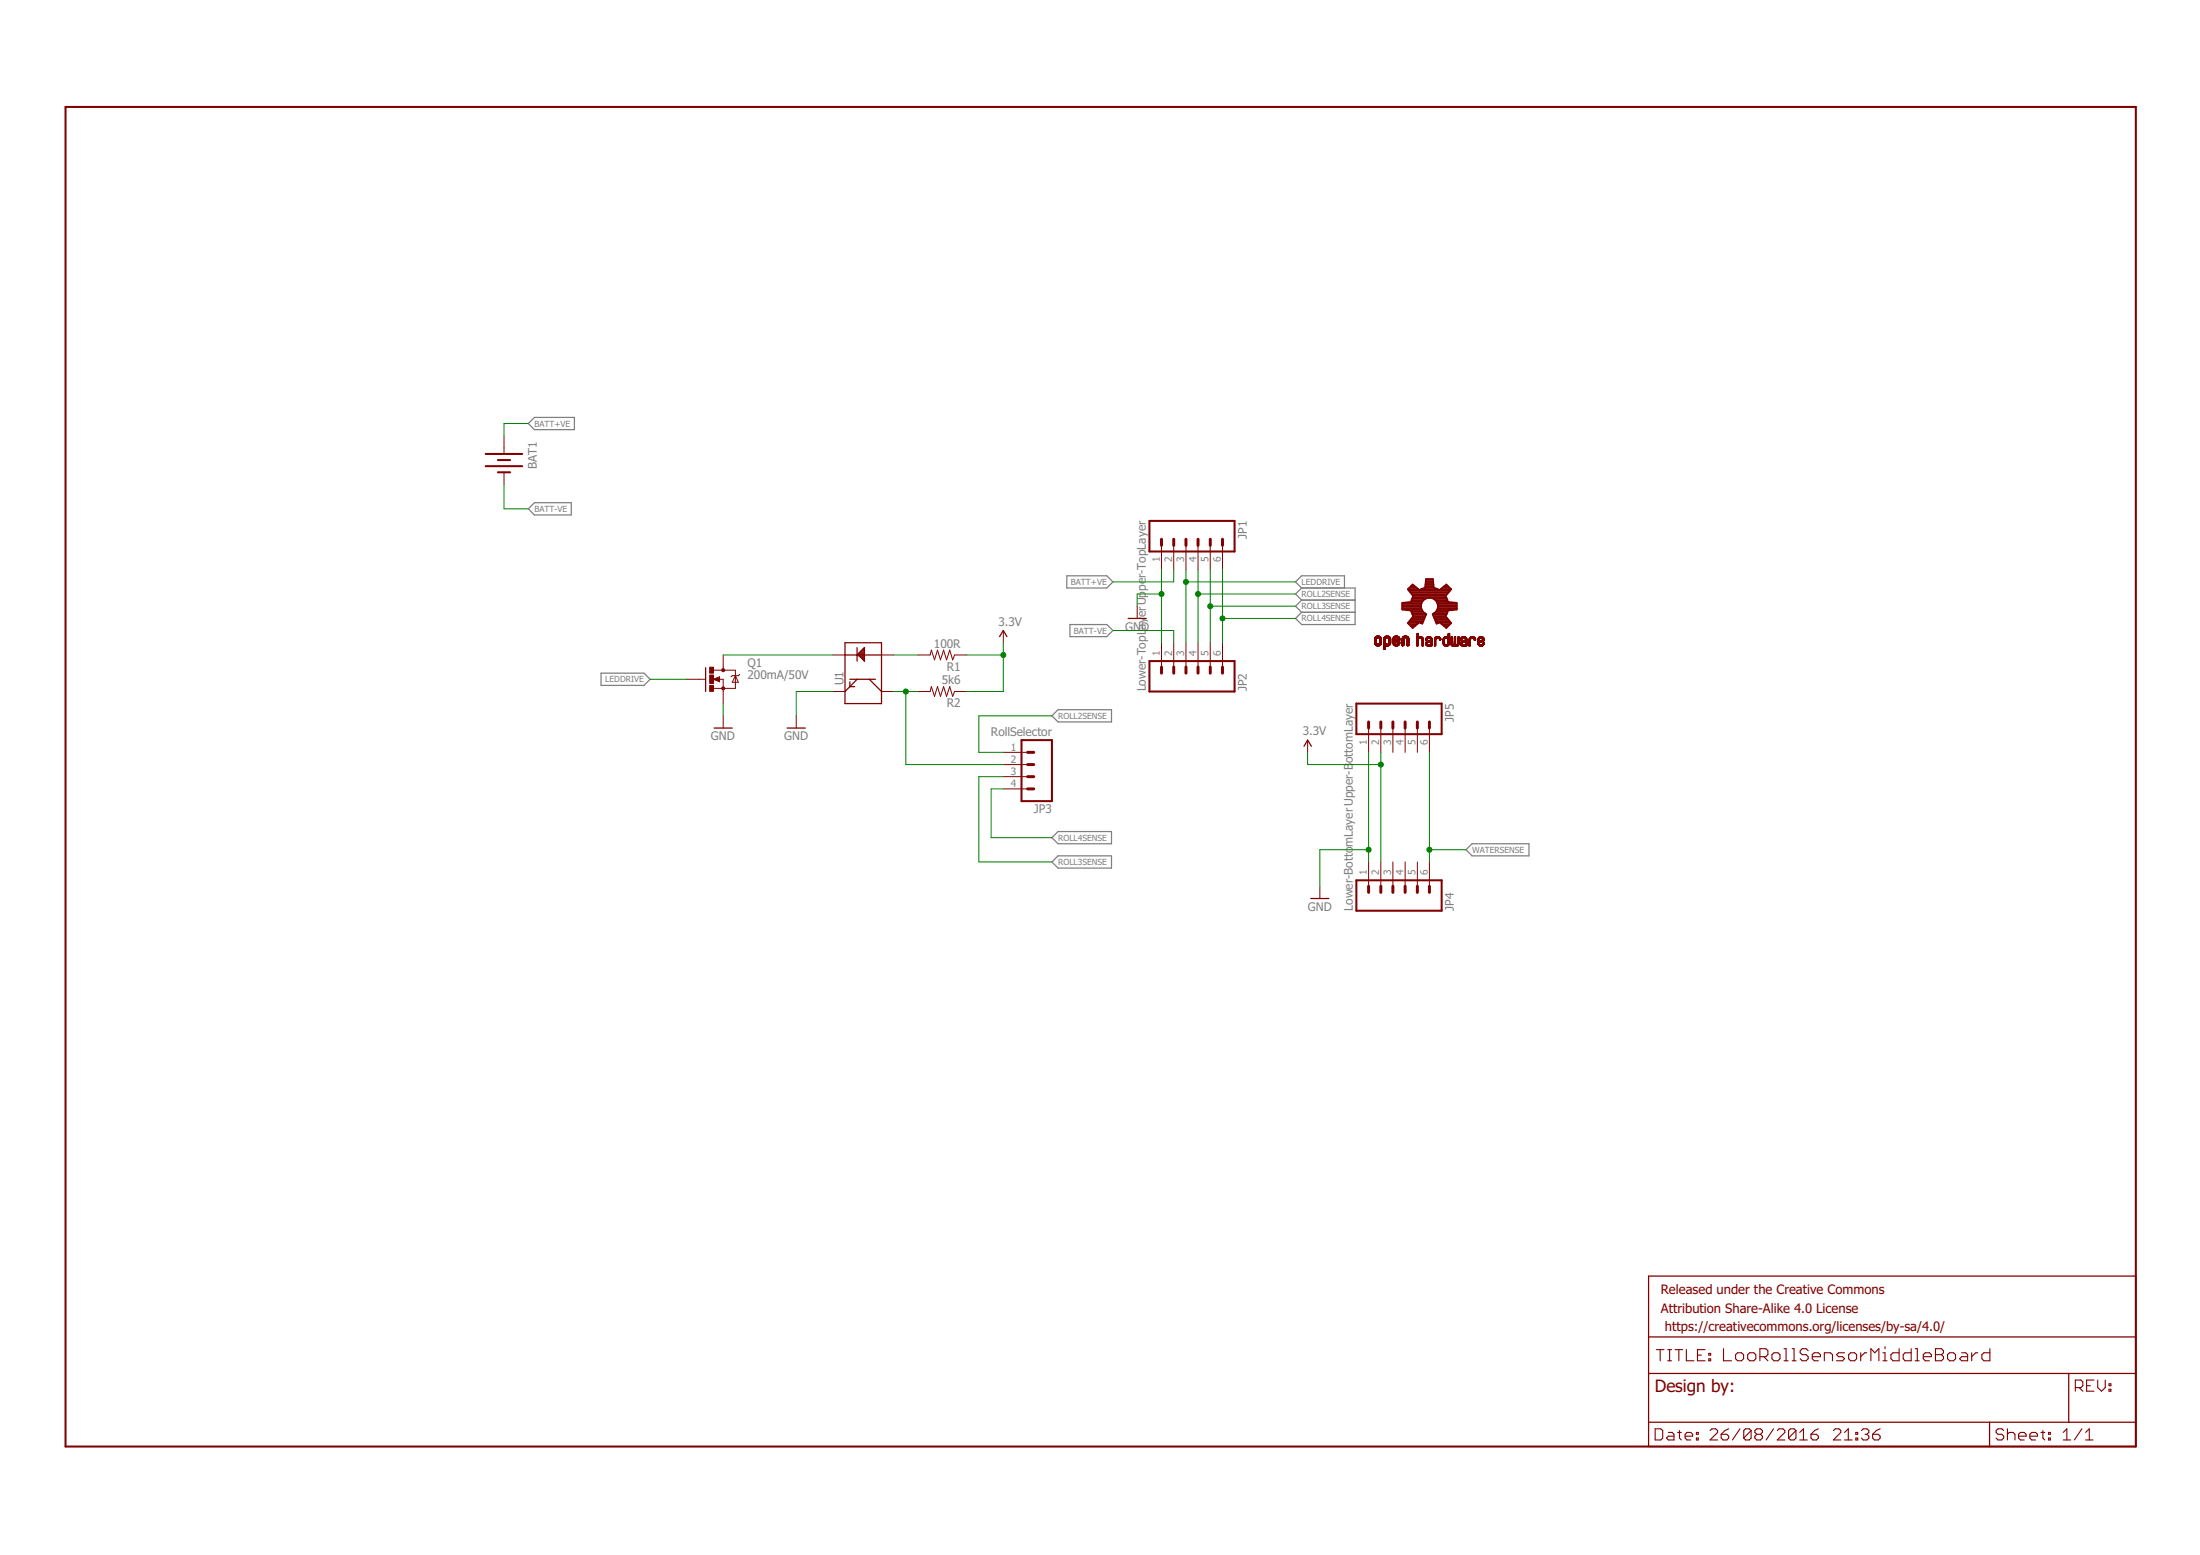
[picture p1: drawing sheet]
<svg xmlns="http://www.w3.org/2000/svg" width="297mm" height="210mm" viewBox="0 0 297 210" stroke-linecap="round" stroke-linejoin="round" font-family="sans-serif">
<g fill="none" stroke="#808080" stroke-width=".17">
<path d="M71.3 57.2l.9-.9h5.4v1.7h-5.4zM71.3 68.7l.9-.8h4.9v1.6h-4.9zM144 77.7h5.4l.9 .8-.9 .9h-5.4zM175.7 79.4h7.3v4.9h-7.3l-.8-.8 .8-.8M175.7 79.4l-.8-.9 .8-.8h5.8v1.7M175.7 79.4l-.8 .8 .8 .8M81.2 90.9h5.8l.8 .8-.8 .8h-5.8zM142 96.6l.9-.8h7.2v1.7h-7.2zM144.5 84.3h4.9l.9 .8-.9 .8h-4.9zM175.7 82.7h7.3M175.7 81h7.3M175.7 81l-.8 .8 .8 .9"/>
<path d="M142 113.1l.9-.9h7.2v1.7h-7.2zM142 116.4l.9-.9h7.2v1.7h-7.2zM197.9 114.7l.9-.8h7.6v1.6h-7.6z"/>
</g>
<g fill="none" stroke="#800000" stroke-width=".14">
<path d="M68.1 58.8v2.3M68.1 63.8v1.6M156.8 73.6v3.3M158.5 73.6v3.3M160.1 73.6v3.3M161.8 73.6v3.3M163.4 73.6v3.3M165.1 73.6v3.3M92.7 91.7h2.5M96.3 91.7l.9-.3v.6zM96.4 90.5h2.9v2.4h-3M97.1 91.7h.5v3.3"/>
<path d="M97.6 88.4v2.1M97.6 96.6v1.7M99.3 91.2l.4 .9h-.8zM99.9 91l-.2 .2h-.8l-.2 .2M107.5 96.6v1.7M112.4 88.4h1.7M112.4 93.3h1.7M119 88.4h1.6M119 93.3h1.6M124 88.4h1.6l.2-.6 .4 1.3 .4-1.3 .4 1.3 .4-1.3 .4 1.3 .4-1.3 .4 1.3 .3-.7h1.6M124 93.3h1.6l.2-.6 .4 1.3 .4-1.3 .4 1.3 .4-1.3 .4 1.3 .4-1.3 .4 1.3 .3-.7h1.6M135.5 85.1v1.7"/>
<path d="M153.5 81.8v1.7M156.8 86.8v3.2M158.5 86.8v3.2M160.1 86.8v3.2M161.8 86.8v3.2M163.4 86.8v3.2M165.1 86.8v3.2M176.6 99.9v1.7M184.8 98.3v3.3M185.6 86.9h.3M185.6 86.8h.3M185.6 86.8h.2"/>
<path d="M185.6 86.7h.2M185.6 86.6h.2M185.6 86.5h.2M185.6 86.4h.2M185.6 86.3h.2M185.6 86.2h.3M185.6 86.9h.4M185.6 87h.9M185.6 87h.4M185.6 86.1h.4M185.6 86.1h.9M185.7 86h.8"/>
<path d="M185.7 87h.7M185.7 87h.8M185.7 86h.7M185.7 87.1h.7M185.8 85.9h.6M185.8 85.9h.5M185.8 87.1h.5M185.9 87.2h.4M185.9 85.9h.4M185.9 86.2h-.3M185.9 85.9h.3M185.9 87.2h.3"/>
<path d="M185.9 86.1h-.3M186.1 86.1h.4M186.1 87h.4M186.2 86.1h.3M186.2 86.9h.3M186.2 86.2h.3M186.2 86.8h.3M186.3 86.8h.2M186.3 86.7h.2M186.3 86.6h.2M186.3 86.5h.2M186.3 86.4h.2"/>
<path d="M186.3 86.3h.2M186.3 86.2h.2M186.4 98.3v3.3M186.5 86.9h-.3M186.8 87.6h.2M186.8 87.5h.3M186.8 87.4h.3M186.8 87.3h.3M186.8 87.2h.3M186.8 87.2h.7M186.8 87.1h.8M186.8 87h.9"/>
<path d="M186.8 87h.4M186.8 86.9h.4M186.8 86.9h.3M186.8 86.8h.3M186.8 86.7h.3M186.8 86.6h.3M186.8 86.5h.3M186.8 86.4h.3M186.8 86.3h.3M186.8 86.2h.3M186.8 87.7h.1M186.9 86.1h.3"/>
<path d="M186.9 86.1h.8M186.9 86h.8M186.9 86h.7M187 85.9h.6M187.1 87.6h-.3M187.1 85.9h.4M187.1 86.2h-.3M187.2 87.2h.2M187.2 85.9h.2M187.2 86.1h-.3M187.4 87h.3M187.4 86.1h.3"/>
<path d="M187.4 86.9h.3M187.5 86.9h.2M187.5 86.8h.3M187.5 86.2h.2M187.5 86.2h.3M187.5 86.7h.3M187.5 86.6h.3M187.5 86.5h.3M187.5 86.4h.3M187.5 86.3h.3M187.6 87.1l-.8 .1M188.1 86.9h.3"/>
<path d="M188.1 86.8h.2M188.1 86.7h.4M188.1 86.6h.5M188.1 86.6h.7M188.1 86.4h.9M188.1 86.4h.2M188.1 86.3h.2M188.1 86.2h.2M188.1 98.3v3.3M188.1 87h.9M188.1 87h.4M188.1 86.1h.4"/>
<path d="M188.1 86h.8M188.2 87h.7M188.2 86h.7M188.2 87.1h.7M188.2 87.1h.6M188.2 85.9h.6M188.3 87.1h.5M188.3 85.9h.5M188.3 85.9h.4M188.3 87.2h.4M188.4 86.7l-.3 .1M188.4 86.2h-.3"/>
<path d="M188.4 86.4h.6M188.4 87.2h.2M188.4 86.1h-.3M188.4 85.9h.2M188.4 86.7h-.3M188.5 86.4h.5M188.6 86.4h.4M188.6 86.6l-.5 .1M188.6 86.1h.4M188.6 87h.4M188.6 86.9h.4M188.6 86.3h.4"/>
<path d="M188.7 86.9h.3M188.7 86.2h.3M188.7 86.8h.3M188.7 86.3h.3M188.7 86.6h-.6M188.8 86.7h.2M188.9 86.5h-.8M189 86.1h-.9M189 86.5h-.9M189.3 87.1h.2M189.3 87h.2M189.3 86.9h.2"/>
<path d="M189.3 86.8h.2M189.3 86.7h.2M189.3 86.6h.2M189.3 86.5h.2M189.3 86.4h.2M189.3 86.3h.2M189.3 86.2h.3M189.3 87.2h.1M189.3 86.1h.4M189.4 86.1h.8M189.4 86h.8M189.4 86h.7"/>
<path d="M189.5 85.9h.6M189.5 87.1l-.2 .1M189.5 85.9h.5M189.6 85.9h.4M189.6 86.2h-.3M189.7 85.9h.2M189.7 86.1h-.4M189.7 98.3v3.3M189.8 86.1h.4M189.9 86.1h.3M189.9 86.2h.3M190 86.2h.2"/>
<path d="M190 87.2h.1M190 87.1h.2M190 87h.2M190 86.9h.2M190 86.8h.2M190 86.7h.2M190 86.6h.2M190 86.5h.2M190 86.4h.2M190 86.3h.2M190.2 87.1l-.2 .1M191.3 87.2h.2"/>
<path d="M191.3 85.6h.2M191.3 87.1h.2M191.3 87h.2M191.3 86.9h.2M191.3 86.8h.2M191.3 86.7h.2M191.3 86.6h.2M191.3 86.5h.2M191.3 86.4h.2M191.3 86.3h.2M191.3 86.2h.3M191.3 86.1h.8"/>
<path d="M191.3 86h.8M191.3 86h.7M191.3 85.9h.2M191.3 85.8h.2M191.3 85.7h.2M191.3 85.5h.2M191.4 98.3v3.3M191.4 87.2h-.1M191.4 85.5h.1M191.5 87.1l-.2 .1M191.6 86.2h-.3M191.6 85.9h.3"/>
<path d="M191.7 86.1h-.4M191.8 86.1h.4M191.9 86.2h.3M192 86.2l.2 .1M192 86.2h.2M192 86.3h.2M192 87.2h.1M192 87.2h.2M192 87.1h.2M192 87h.2M192 86.9h.2M192 86.8h.2"/>
<path d="M192 86.7h.2M192 86.6h.2M192 86.5h.2M192 86.4h.2M192.2 87.1l-.2 .1M192.5 87h.2M192.5 86.9h.2M192.5 86.8h.2M192.5 86.4h.1M192.5 86.4h.2M192.5 86.3h.2M192.5 87l.5 .1"/>
<path d="M192.5 86.2h.2M192.5 87.1h.5M192.6 86.7h.4M192.6 87.1h.5M192.6 86.1h.7M192.6 86.6h.5M192.6 86.6h.8M192.6 86h.7M192.7 87.2h.4M192.7 86.4h-.2M192.7 86h.5M192.7 86h.4"/>
<path d="M192.8 86.6h.6M192.8 86.2h-.3M192.8 85.9h.3M192.8 86.5h.6M192.8 86.7l-.3 .1M192.9 87.2h.1M192.9 86.5h.5M192.9 86.1h-.3M192.9 86.7h-.4M193 86.1h.3M193 86.4h.4M193 98.3v3.3"/>
<path d="M193.1 86.4h.3M193.1 86.6l-.5 .1M193.1 86.2h.2M193.1 86.2l.3 .1M193.2 86.6h.2M193.2 86.4h.2M193.2 86.3h.2M193.2 87.2h.1M193.2 87.1h.2M193.2 87h.2M193.2 86.9h.2M193.2 86.8h.2"/>
<path d="M193.2 86.7h.2M193.3 87.2h-.1M193.4 87.1l-.2 .1M193.7 87.2h.1M193.7 87.1h.1M193.7 87h.1M193.7 86.9h.1M193.7 86.8h.1M193.7 86.7h.1M193.7 86.6h.1M193.7 86.5h.1M193.7 86.4h.1"/>
<path d="M193.7 86.3h.2M193.7 86.2h.2M193.7 86.1h.8M193.8 86.1h.7M193.8 86h.6M193.8 87.1l-.1 .1M193.9 86.2l-.2 .1M193.9 86h.4M194 86.2h-.3M194 85.9h.2M194.1 86.1h-.4M194.1 86.1h.4"/>
<path d="M194.2 86.2h.3M194.3 86.2h.2M194.3 86.3h.2M194.4 86.3h.1M194.4 86.4h.1M194.5 86.4h-.1M194.5 86.3l-.1 .1M194.8 86.8h.2M194.8 86.7h.2M194.8 86.6h.2M194.8 86.5h.2M194.8 86.4h.2"/>
<path d="M194.8 86.9h.2M194.8 86.3h.2M194.8 86.3h.3M194.9 87h.2M194.9 86.9h.2M194.9 86.2h.2M194.9 87h.3M194.9 87h.8M194.9 87.1h.7M194.9 86.1h.8M195 87.1h.6M195 86h.7"/>
<path d="M195.1 87.2h.4M195.1 86h.6M195.1 86.2l-.2 .1M195.1 86.2h-.2M195.1 85.9h.3M195.2 87.2h.1M195.2 86.1h-.3M195.3 87.2h.1M195.3 86.1h.4M195.4 87h.3M195.4 86.2h.3M195.5 87h.2"/>
<path d="M195.5 86.9h.2M195.5 86.2h.2M195.5 86.8h.2M195.5 86.7h.2M195.5 86.6h.2M195.5 86.5h.2M195.5 86.4h.2M195.5 86.3h.2M195.5 85.9h.2M195.5 85.8h.2M195.5 85.7h.2M195.5 85.6h.2"/>
<path d="M195.6 85.5h.1M195.7 86.9h-.2M195.9 86.9h.2M195.9 86.8h.2M195.9 86.7h.2M195.9 86.6h.2M195.9 86.5h.2M195.9 86.4h.2M195.9 86.3h.2M195.9 86.2h.2M195.9 86.1h.2M195.9 86h.2"/>
<path d="M195.9 87h1.1M195.9 87h.2M195.9 87.1h1.1M196 87.1h.9M196 87.2h.9M196 85.9h.1M196.1 87.2h.3M196.2 87.2h.1M196.3 87h.3M196.3 86.9h.3M196.3 86.9h.2M196.3 86.8h.2"/>
<path d="M196.3 86.7h.2M196.3 86.6h.2M196.4 86.8h.1M196.4 86.6h.1M196.4 86.5h.1M196.4 86.4h.1M196.4 86.3h.1M196.4 86.2h.1M196.4 86.1h.1M196.4 86h.1M196.5 85.9h.1M196.5 87.2h.3"/>
<path d="M196.7 87h.3M196.8 87h.2M196.8 86.9h.2M196.8 86.8h.2M196.8 86.7h.2M196.8 86.6h.2M196.8 86.5h.2M196.8 86.4h.2M196.8 86.3h.2M196.8 86.2h.2M196.8 86.1h.2M196.8 86h.2"/>
<path d="M196.9 86h.1M196.9 85.9h.1M197.2 87h.2M197.2 86.9h.2M197.2 86.8h.2M197.2 86.4h.1M197.2 86.4h.2M197.2 86.3h.2M197.2 87h.5M197.2 87h.3M197.2 86.2h.2M197.2 87.1h.6"/>
<path d="M197.2 86.7h.5M197.3 87.1h.5M197.3 86.1h.7M197.3 86.6h.5M197.3 86h.6M197.3 86.6h.8M197.3 86.4h-.1M197.4 87.2h.4M197.4 86h.5M197.4 86.3l-.2 .1M197.4 86h.4M197.4 86.8h-.2"/>
<path d="M197.4 86.2l-.2 .1M197.4 86.6h.7M197.5 86.2h-.3M197.5 86.5h.6M197.5 85.9h.3M197.5 86.7l-.3 .1M197.6 87.2h.1M197.6 86.1h-.4M197.6 86.7h-.4M197.6 86.5h.5M197.7 86.1h.3M197.7 86.4h.4"/>
<path d="M197.8 86.4h.3M197.8 86.6l-.5 .1M197.8 86.2h.2M197.8 86.2h.3M197.9 86.6h.2M197.9 86.4h.2M197.9 86.3h.2M197.9 87.2h.1M197.9 87.1h.2M197.9 87h.2M197.9 86.9h.2M197.9 86.8h.2"/>
<path d="M197.9 86.7h.2M198 87.2h-.1M198.1 87.1l-.2 .1M198.4 87.2h.1M198.4 87.1h.1M198.4 87h.1M198.4 86.9h.1M198.4 86.8h.1M198.4 86.7h.1M198.4 86.6h.1M198.4 86.5h.1M198.4 86.4h.1"/>
<path d="M198.4 86.3h.1M198.4 86.3h.2M198.4 86.2h.2M198.4 86.1h.8M198.5 86.1h.6M198.5 86h.6M198.6 86h.4M198.6 86.2l-.2 .1M198.6 85.9h.3M198.6 86.2h-.2M198.8 86.1h-.4M198.8 86.1h.4"/>
<path d="M198.9 86.2h.3M199 86.2h.2M199 86.3h.2M199.1 86.4h.1M199.2 86.4h-.1M199.2 86.3l-.1 .1M199.5 86.9h.2M199.5 86.8h.2M199.5 86.7h.5M199.5 86.6h.6M199.5 86.6h.8M199.5 86.5h.2"/>
<path d="M199.5 86.4h.2M199.5 86.3h.2M199.5 86.9h.3M199.5 86.2h.2M199.6 87h.2M199.6 86.2h.2M199.6 87h.3M199.6 87h.7M199.6 86.1h.7M199.6 87.1h.7M199.7 86h.6M199.7 87.1h.6"/>
<path d="M199.7 87.2h.5M199.7 86h.5M199.8 87.2h.4M199.8 86.2h-.2M199.8 85.9h.3M199.9 86.7l-.4 .1M199.9 86.7h-.4M199.9 86.1h-.3M199.9 87.2h.1M200 86.4h.4M200 86.1h.4M200.1 86.6l-.6 .1"/>
<path d="M200.1 87h.2M200.1 86.2h.3M200.2 86.4h.2M200.2 87h.2M200.2 86.2h.2M200.2 86.9h.2M200.2 86.3h.2M200.2 86.8h.2M200.2 86.6h-.7M200.3 86.8h.1M200.3 86.7h.1M200.4 86.5h-.6"/>
<path d="M200.4 87h-.3M200.4 86.9h-.2M200.4 86.5h-.5M135.5 101.6h3.2M135.5 103.2h3.2M135.5 104.8h3.2M135.5 106.5h3.2M178.2 119.6v1.7M184.8 116.4v3.2M186.4 116.4v3.2M188.1 116.4v3.2M189.7 116.4v3.2"/>
<path d="M191.4 116.4v3.2M193 116.4v3.2"/>
</g>
<g fill="none" stroke="#800000" stroke-width=".25">
<path d="M190.1 79.5l.6-.6 1 .8 .7-.3 .2-1.2h.9l.1 1.2 .8 .3 .9-.8 .6 .6M190.1 79.5l.7 1-.3 .8-1.2 .1v.9l1.2 .1 .3 .8-.7 .9 .6 .7 1-.8 .3 .2 .6-1.3-.5-.4M190.1 79.5h1.4M190.3 79.8h5.4M190.3 79.3h.9M190.4 80h5.2M190.5 79.1h.5M191.9 79.5h2.2M192.4 79.3h1.2M192.4 79.1h1.1M192.5 78.9h1M192.5 78.7h1"/>
<path d="M192.5 78.5h1M192.5 78.3h1M194.5 79.5h1.4M194.8 79.3h.9M195 79.1h.5M195.9 79.5l-.7 1 .3 .8 1.2 .1v.9l-1.2 .1-.3 .8 .7 .9-.6 .7-.9-.8-.4 .2-.6-1.3 .5-.4M189.3 82.1h2.6M189.3 81.9h2.6M189.3 81.7h2.6M189.3 81.5h2.6M189.9 82.3h2.1M190.1 84.1h1.5"/>
<path d="M190.2 84.3h1.1M190.3 83.8h1.9M190.5 81.3h1.5M190.5 84.5h.5M190.5 83.6h1.8M190.6 82.5h1.5M190.6 81h1.6M190.6 80.2h4.8M190.6 83.4h1.7M190.6 82.8h1.7M190.7 80.8h1.7M190.7 84.7h.1"/>
<path d="M190.7 83h1.8M190.8 80.6h4.4M190.8 80.4h4.4M190.8 83.2h1.6M191.8 84.1h.3M193.5 83h1.8M193.6 83.2h1.6M193.6 80.8h1.7M193.7 83.4h1.6M193.7 82.8h1.7M193.7 83.6h1.8M193.8 83.8h1.9"/>
<path d="M193.8 81h1.6M193.9 82.5h1.5M193.9 84.1h.3M194 81.3h1.6M194 82.3h2.1M194.1 81.5a1.15 1.15 0 0 0-1.6-.7 1.15 1.15 0 0 0-.4 1.7M194.1 81.5v.5l-.2 .5M194.1 81.5h2.6M194.1 82.1h2.6M194.1 81.7h2.6M194.2 81.9h2.5M194.4 84.1h1.5"/>
<path d="M194.7 84.3h1M195 84.5h.5M195.2 84.7h.1"/>
</g>
<g fill="none" stroke="#800000" stroke-width=".17">
<path d="M95.3 90.1v3.2M96.4 98.3h2.5M106.3 98.3h2.4M114.1 86.8h4.9v8.2h-4.9zM114.1 88.4h4.9M114.7 91.7h3.5M114.7 92.7l-.6 .6M114.7 92v.7M114.7 92.7h.7M115.7 91.7l-1 1M115.7 87.4v1.8M115.7 88.4l1-1v1.8l-.6-.6z"/>
<path d="M115.9 88.3h.8M116 88.5h.7M116 88.1h.7M116.1 88.7h.6M116.1 88h.6M116.3 87.9h.4M116.3 88.8h.4M116.4 87.7h.3M116.4 88.9h.3M116.5 87.6h.2M116.5 89.1h.2M116.7 89.2h.1"/>
<path d="M116.7 87.5h.1M117.4 91.7l1.6 1.6M135 85.9l.5-.8 .5 .8M152.3 83.5h2.5M176.1 100.7l.5-.8 .5 .8M177 121.3h2.4M222.6 172.3h65.8v23h-65.8zM222.6 185.4h65.8M222.6 192h65.8M222.6 180.5h65.8M268.6 192v3.3M279.3 185.4v6.6"/>
</g>
<g fill="#800000" stroke="#800000" stroke-width=".14">
<circle cx="97.6" cy="92.9" r=".21"/>
<circle cx="97.6" cy="90.5" r=".21"/>
</g>
<g fill="#800000" stroke="#800000" stroke-width=".14">
<path d="M95.8 92.5h.5v.8h-.5z"/>
<path d="M95.8 90.1h.5v.8h-.5z"/>
<path d="M95.8 91.1h.5v1.2h-.5z"/>
</g>
<path d="M97.1 91.5l-.6 .2 .6 .2v-.2h-.2" fill="none" stroke="#800000" stroke-width=".21"/>
<path d="M8.8 14.4h279.6v180.9h-279.6zM65.6 61.3h4.9M65.6 62.9h4.9M67.2 62.1h1.7M67.2 63.8h1.7M155.2 70.3h11.5v4.1h-11.5zM137.9 99.9h4.1v8.2h-4.1zM155.2 89.2h11.5v4.1h-11.5zM183.1 95h11.5v4.1h-11.5zM183.1 118.8h11.5v4.1h-11.5z" fill="none" stroke="#800000" stroke-width=".28"/>
<g fill="none" stroke="#800000" stroke-width=".15">
<path d="M223.5 192.9h.7l.3 .2v1l-.3 .3h-.7zM223.6 182.2h1.1M224.2 182.2v1.5M225.2 182.2h.5M225.2 183.7h.5M225.3 193.4h.5l.2 .2v.8h-.7l-.3-.3 .3-.2h.7M225.4 182.2v1.5M226.2 182.2h1M226.5 193.4h.5M226.7 182.2v1.5M226.8 193.1v1l.2 .3M227.5 193.9h1v-.3l-.2-.2h-.5l-.3 .2v.5l.3 .3h.5"/>
<path d="M227.7 182.2v1.5h1M229 194.1h.3v.3h-.3zM229 193.4h.3v.2h-.3zM229.2 182.9h.5M230.2 182.2h-1v1.5h1M230.7 183.4h.3v.3h-.3zM230.7 182.7h.3v.2h-.3zM230.9 193.1l.2-.2h.5l.3 .2v.3l-1 1h1M232.4 193.6h.8l.2 .3v.2l-.2 .3h-.6l-.2-.3zM232.7 182.1v1.6h1.1M233.4 192.9l-.5 .2-.5 .5M234.3 182.9l.3-.3h.5l.3 .3v.5l-.3 .3h-.5l-.3-.3z"/>
<path d="M234.9 192.9l-1 1.5M236 182.9l.2-.3h.6l.3 .3v.5l-.3 .3h-.6l-.2-.3zM236.4 193.1v1l-.2 .3h-.5l-.3-.3M236.4 193.1l-.2-.2h-.5l-.3 .2v1M236.4 193.1l-1 1M237.2 193.6l-.3 .3v.2l.3 .3h.5l.3-.3v-.2l-.3-.3M237.2 193.6l-.3-.2v-.3l.3-.2h.5l.3 .2v.3l-.3 .2M237.2 193.6h.5M237.6 183.1h.8l.3-.2v-.6l-.3-.2h-.8v1.6M238.1 183.1l.6 .6M239.2 182.9l.3-.3h.6l.2 .3v.5l-.2 .3h-.6l-.3-.3zM239.5 192.9l-1 1.5"/>
<path d="M240 193.1l.2-.2h.5l.3 .2v.3l-1 1h1M240.9 183.7h.5M240.9 182.1h.3v1.6M242 183.7h.5M242 182.1h.2v1.6M242.5 193.1v1l-.3 .3h-.5l-.2-.3M242.5 193.1l-.3-.2h-.5l-.2 .2v1M242.5 193.1l-1 1M243 194.4h1M243 193.4l.5-.5v1.5M244.1 182.3l-.2-.2h-.6l-.2 .2v.3l.2 .3h.6l.2 .2v.3l-.2 .3h-.6l-.2-.3M244.5 193.6h.8l.2 .3v.2l-.2 .3h-.5l-.3-.3z"/>
<path d="M244.7 183.1h1.1v-.2l-.3-.3h-.5l-.3 .3v.5l.3 .3h.5M245.5 192.9l-.5 .2-.5 .5M246.3 183.7v-1.1h.8l.3 .3v.8M247.5 193.1l.3-.2h.5l.2 .2v.3l-1 1h1M249 194.4h1.1M249 193.4l.6-.5v1.5M249 182.6h-.8l-.2 .3 .2 .2h.6l.2 .3-.2 .3h-.8M249.6 182.9l.3-.3h.5l.3 .3v.5l-.3 .3h-.5l-.3-.3zM250.6 194.1h.2v.3h-.2zM250.6 193.4h.2v.2h-.2zM251.2 182.6v1.1M251.3 193.1l.3-.2h.5l.2 .2v.3l-.2 .2"/>
<path d="M251.8 193.6h.3M252.1 182.6h-.3l-.6 .5M252.1 193.6l.2 .3v.2l-.2 .3h-.5l-.3-.3M252.6 183.7v-1.6l.5 .5 .6-.5v1.6M252.8 193.6h.8l.3 .3v.2l-.3 .3h-.5l-.3-.3zM253.9 192.9l-.6 .2-.5 .5M254.2 183.7h.6M254.2 182.6h.3v1.1M254.5 181.8v.3M256.4 182.1v1.6h-.8l-.3-.3v-.5l.3-.3h.8M258 182.1v1.6h-.8l-.2-.3v-.5l.2-.3h.8M258.6 183.7h.5"/>
<path d="M258.6 182.1h.3v1.6M259.7 183.1h1.1v-.2l-.3-.3h-.6l-.2 .3v.5l.2 .3h.6M261.3 182.1h.8l.3 .2v.3l-.3 .3 .3 .2v.3l-.3 .3h-.8zM261.3 182.9h.8M263 182.9l.2-.3h.6l.2 .3v.5l-.2 .3h-.6l-.2-.3zM264.9 182.6h.5l.3 .3v.8h-.8l-.3-.3 .3-.3h.8M266.2 182.6v1.1M267 182.6h-.2l-.6 .5M268.7 182.1v1.6h-.8l-.3-.3v-.5l.3-.3h.8M270.5 193.1l-.2-.2h-.5l-.3 .2v.3l.3 .2h.5l.2 .3v.2l-.2 .3h-.5l-.3-.3M271 193.6l.3-.2h.5l.3 .2v.8M271 192.9v1.5"/>
<path d="M272.5 193.9h1.1v-.3l-.3-.2h-.5l-.3 .2v.5l.3 .3h.5M274.1 193.9h1v-.3l-.3-.2h-.5l-.2 .2v.5l.2 .3h.5M275.6 193.4h.5M275.8 193.1v1l.3 .3M276.6 194.1h.2v.3h-.2zM276.6 193.4h.2v.2h-.2zM278.6 194.4h1M278.6 193.4l.5-.5v1.5M280.2 187.3h.8l.2-.3v-.5l-.2-.2h-.8v1.5M280.7 187.3l.5 .5M281.1 192.9l-1 1.5M281.6 194.4h1"/>
<path d="M281.6 193.4l.5-.5v1.5M281.7 187h.5M282.7 186.3h-1v1.5h1M283.2 186.3v1l.5 .5 .5-.5v-1M284.8 187.5h.2v.3h-.2zM284.8 186.8h.2v.2h-.2z"/>
</g>
<g fill="none" stroke="#800000" stroke-width=".4">
<path d="M156.8 72.8v.8M158.5 72.8v.8M160.1 72.8v.8M161.8 72.8v.8M163.4 72.8v.8M165.1 72.8v.8M156.8 90v.9M158.5 90v.9M160.1 90v.9M161.8 90v.9M163.4 90v.9M165.1 90v.9"/>
<path d="M184.8 97.5v.8M186.4 97.5v.8M188.1 97.5v.8M189.7 97.5v.8M191.4 97.5v.8M193 97.5v.8M138.7 104.8h.9M138.7 103.2h.9M138.7 101.6h.9M138.7 106.5h.9M184.8 119.6v.9M186.4 119.6v.9"/>
<path d="M188.1 119.6v.9M189.7 119.6v.9M191.4 119.6v.9M193 119.6v.9"/>
</g>
<g fill="none" stroke="#008000" stroke-width=".14">
<path d="M71.3 57.2h-3.2v1.6M68.1 65.4v3.3h3.2M156.8 76.9v9.9M158.5 76.9v1.6h-8.2M160.1 76.9v9.9M160.1 78.5h14.8M161.8 76.9v9.9M163.4 76.9v9.9M165.1 76.9v9.9M87.8 91.7h4.9M97.6 95v1.6M97.6 88.4h14.8"/>
<path d="M112.4 93.3h-4.9v3.3M120.6 93.3h3.4M120.6 88.4h3.4M122.3 93.3v9.9h13.2M130.5 88.4h5M135.5 86.8v6.5h-5M142 96.6h-9.8v5h3.3M150.3 85.1h8.2v1.7M156.8 80.2h-3.3v1.6M161.8 80.2h13.1M163.4 81.8h11.5M165.1 83.5h9.8"/>
<path d="M135.5 106.5h-1.7v6.6h8.2M135.5 104.8h-3.3v11.6h9.8M176.6 101.6v1.6h9.8M184.8 114.7h-6.6v4.9M184.8 101.6v14.8M186.4 101.6v14.8M193 114.7h4.9M193 101.6v14.8"/>
</g>
<g fill="#008000" stroke="#008000" stroke-width=".14">
<circle cx="156.8" cy="80.2" r=".34"/>
<circle cx="184.8" cy="114.7" r=".34"/>
<circle cx="165.1" cy="83.5" r=".34"/>
<circle cx="160.1" cy="78.5" r=".34"/>
<circle cx="135.5" cy="88.4" r=".34"/>
<circle cx="186.4" cy="103.2" r=".34"/>
<circle cx="161.8" cy="80.2" r=".34"/>
<circle cx="163.4" cy="81.8" r=".34"/>
<circle cx="122.3" cy="93.3" r=".34"/>
<circle cx="193" cy="114.7" r=".34"/>
</g>
<text font-size="2.3" fill="#800000" x="223.4" y="187.9">Design by:</text>
<g font-size="1.8" fill="#800000">
<text x="224.2" y="174.7">Released under the Creative Commons</text>
<text x="224.2" y="177.2">Attribution Share-Alike 4.0 License</text>
<text x="224.8" y="179.6">https://creativecommons.org/licenses/by-sa/4.0/</text>
</g>
<g font-size="1.6" fill="#808080">
<text x="72.5" y="63.4" transform="rotate(-90 72.5 63.4)">BAT1</text>
<text x="168.3" y="72.8" transform="rotate(-90 168.3 72.8)">JP1</text>
<text x="154.7" y="83.3" transform="rotate(-90 154.7 83.3)">erUp</text>
<text x="154.7" y="79.8" transform="rotate(-90 154.7 79.8)">per-TopLayer</text>
<text x="126.1" y="87.4">100R</text>
<text x="134.8" y="84.5">3.3V</text>
<text x="151.9" y="85.1">GND</text>
<text x="154.7" y="85" transform="rotate(-90 154.7 85)">ay</text>
<text x="100.9" y="91.7">200mA/50V</text>
<text x="100.9" y="90.1">Q1</text>
<text x="113.9" y="92.5" transform="rotate(-90 113.9 92.5)">U1</text>
<text x="127.2" y="92.3">5k6</text>
<text x="127.8" y="90.5">R1</text>
<text x="127.8" y="95.5">R2</text>
<text x="154.7" y="93.3" transform="rotate(-90 154.7 93.3)">Lower-TopL</text>
<text x="168.3" y="93.3" transform="rotate(-90 168.3 93.3)">JP2</text>
<text x="96" y="99.9">GND</text>
<text x="105.9" y="99.9">GND</text>
<text x="133.8" y="99.4">RollSelector</text>
<text x="175.9" y="99.3">3.3V</text>
<text x="196.3" y="97.4" transform="rotate(-90 196.3 97.4)">JP5</text>
<text x="182.6" y="103" transform="rotate(-90 182.6 103)">ottomLayer</text>
<text x="139.6" y="109.8">JP3</text>
<text x="182.6" y="114.3" transform="rotate(-90 182.6 114.3)">mLayer Upper-B</text>
<text x="176.6" y="122.9">GND</text>
<text x="182.6" y="122.9" transform="rotate(-90 182.6 122.9)">Lower-Botto</text>
<text x="196.3" y="122.9" transform="rotate(-90 196.3 122.9)">JP4</text>
</g>
<g font-size="1.4" fill="#808080">
<text x="156.6" y="75.9" transform="rotate(-90 156.6 75.9)">1</text>
<text x="158.2" y="75.9" transform="rotate(-90 158.2 75.9)">2</text>
<text x="159.9" y="75.9" transform="rotate(-90 159.9 75.9)">3</text>
<text x="161.5" y="75.9" transform="rotate(-90 161.5 75.9)">4</text>
<text x="163.2" y="75.9" transform="rotate(-90 163.2 75.9)">5</text>
<text x="164.8" y="75.9" transform="rotate(-90 164.8 75.9)">6</text>
<text x="156.6" y="88.5" transform="rotate(-90 156.6 88.5)">1</text>
<text x="158.2" y="88.5" transform="rotate(-90 158.2 88.5)">2</text>
<text x="159.9" y="88.5" transform="rotate(-90 159.9 88.5)">3</text>
<text x="161.5" y="88.5" transform="rotate(-90 161.5 88.5)">4</text>
<text x="163.2" y="88.5" transform="rotate(-90 163.2 88.5)">5</text>
<text x="164.8" y="88.5" transform="rotate(-90 164.8 88.5)">6</text>
<text x="136.5" y="101.3">1</text>
<text x="184.6" y="100.5" transform="rotate(-90 184.6 100.5)">1</text>
<text x="186.2" y="100.5" transform="rotate(-90 186.2 100.5)">2</text>
<text x="187.8" y="100.5" transform="rotate(-90 187.8 100.5)">3</text>
<text x="189.5" y="100.5" transform="rotate(-90 189.5 100.5)">4</text>
<text x="191.1" y="100.5" transform="rotate(-90 191.1 100.5)">5</text>
<text x="192.8" y="100.5" transform="rotate(-90 192.8 100.5)">6</text>
<text x="136.5" y="103">2</text>
<text x="136.5" y="104.6">3</text>
<text x="136.5" y="106.3">4</text>
<text x="184.6" y="118.1" transform="rotate(-90 184.6 118.1)">1</text>
<text x="186.2" y="118.1" transform="rotate(-90 186.2 118.1)">2</text>
<text x="187.8" y="118.1" transform="rotate(-90 187.8 118.1)">3</text>
<text x="189.5" y="118.1" transform="rotate(-90 189.5 118.1)">4</text>
<text x="191.1" y="118.1" transform="rotate(-90 191.1 118.1)">5</text>
<text x="192.8" y="118.1" transform="rotate(-90 192.8 118.1)">6</text>
</g>
<g font-size="1.1" fill="#808080">
<text x="72.2" y="57.6">BATT+VE</text>
<text x="72.2" y="69.1">BATT-VE</text>
<text x="144.6" y="79">BATT+VE</text>
<text x="175.7" y="83.9">ROLL4SENSE</text>
<text x="175.7" y="79">LEDDRIVE</text>
<text x="175.7" y="80.6">ROLL2SENSE</text>
<text x="175.7" y="82.2">ROLL3SENSE</text>
<text x="145" y="85.5">BATT-VE</text>
<text x="81.7" y="92.1">LEDDRIVE</text>
<text x="142.9" y="97">ROLL2SENSE</text>
<text x="142.9" y="113.5">ROLL4SENSE</text>
<text x="142.9" y="116.8">ROLL3SENSE</text>
<text x="198.8" y="115.1">WATERSENSE</text>
</g>
</svg>
